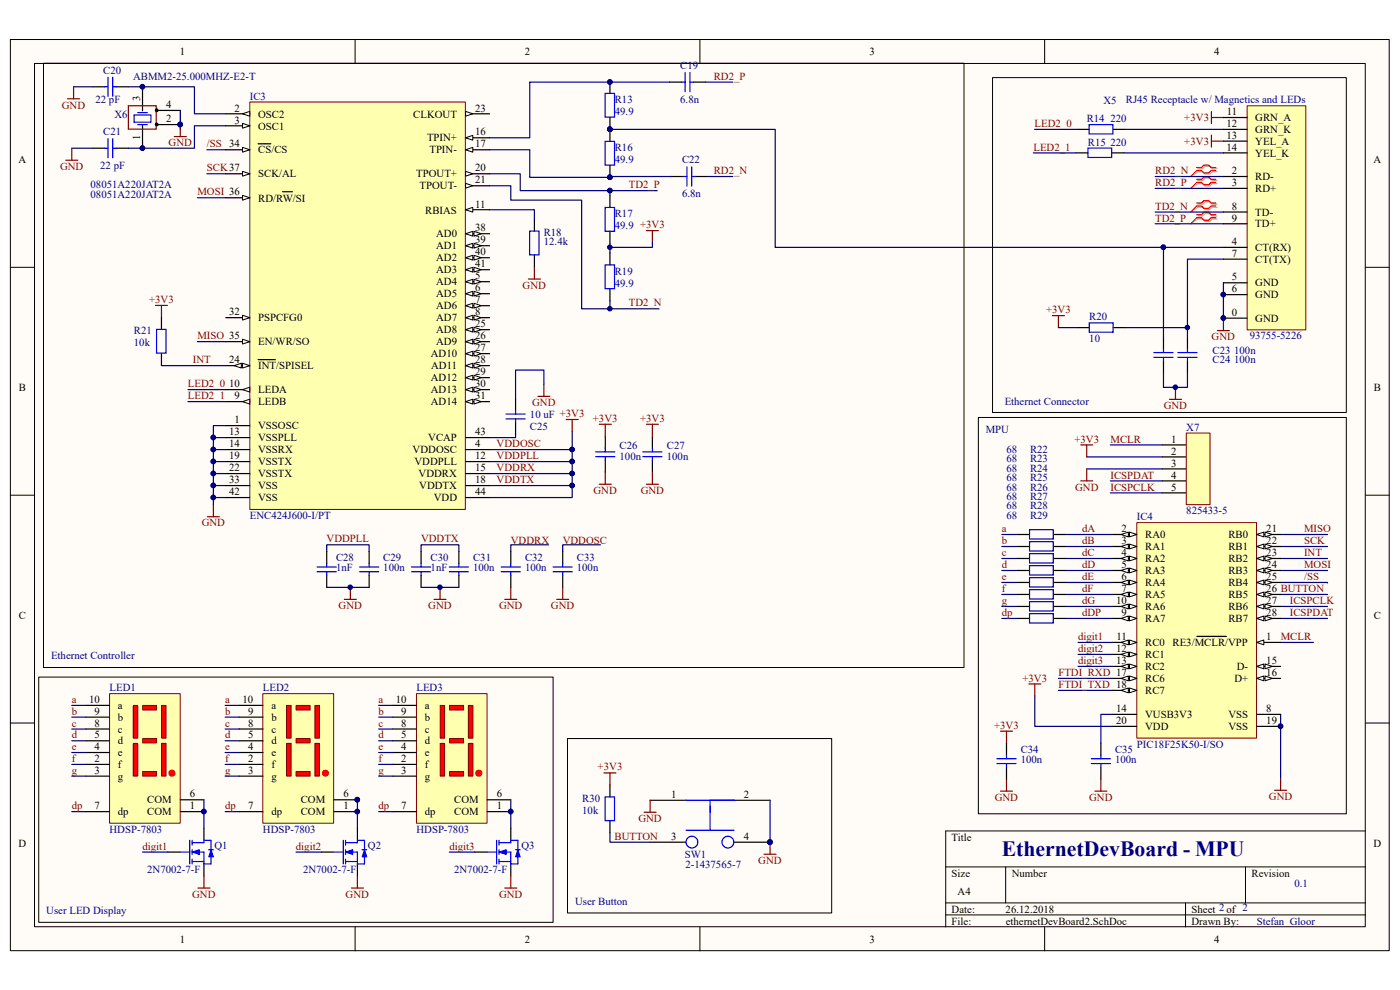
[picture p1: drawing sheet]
<svg xmlns="http://www.w3.org/2000/svg" width="297mm" height="210mm" viewBox="0 0 297 210" stroke-linecap="round" stroke-linejoin="round" font-family="sans-serif">
<path d="M2.2 8.4h292.5v193.3h-292.5z" fill="#fffcf8"/>
<path d="M2.2 8.4h292.5v193.3h-292.5z" fill="none" stroke="#000" stroke-width=".21"/>
<path d="M7.4 13.5h282.2v183.1h-282.2z" fill="#fffcf8"/>
<g fill="none" stroke="#000" stroke-width=".21">
<path d="M7.3 13.5h282.3v183.1h-282.3zM75.3 8.4v5.1M148.5 8.4v5.1M221.6 8.4v5.1M2.2 56.7h5.1M289.7 56.7h5.1M2.2 105h5.1M289.7 105h5.1M2.2 153.4h5.1M289.7 153.4h5.1M289.7 176.3h-89.1v20.3M75.3 196.6v5.1"/>
<path d="M148.5 196.6v5.1M200.6 183.9h89.1M200.6 191.5h89.1M200.6 194.1h89.1M213.4 183.9v7.6M221.6 196.6v5.1M251.5 191.5v5.1M264.2 183.9v7.6"/>
</g>
<path d="M228.3 32.4h2.5M228.5 27.4h2.6M235.9 32.4h2.5M236.1 27.4h2.6M246.8 71.5v2.5M246.8 76.6v2.5M251.9 71.5v2.5M251.9 76.6v2.5" fill="none" stroke="#000" stroke-width=".25"/>
<path d="M230.8 31.4h5v2h-5zM231.1 26.4h5v2h-5zM244.8 74.8h4.1M244.8 75.8h4.1M246.8 74v.8M246.8 75.8v.8M249.9 74.8h4.1M249.9 75.8h4.1M251.9 74v.8M251.9 75.8v.8" fill="none" stroke="#00f" stroke-width=".25"/>
<path d="M257 23.7v2.5M257 28.7v2.5M257 29.9h2.6M257 24.9h2.6M258.3 70.1h2.5M259.6 67.6v2.5M248.1 84.7h2.5M249.4 82.2v2.5" fill="none" stroke="#800000" stroke-width=".25"/>
<path d="M238.4 32.4h21.2M238.7 27.4h20.9M259.6 55h-7.7v16.5M259.6 60v7.6M246.8 79.1v3.1h5.1v-3.1" fill="none" stroke="#000080" stroke-width=".25"/>
<circle cx="249.3" cy="82.1" r=".48" fill="#000080" stroke="#000080" stroke-width=".21"/>
<path d="M254.1 38.3h1.1l.5-.5h1l.5 .5h1M254.1 38.9h1.1l.5 .6h1l.5-.6h1M254.1 35.8h1.1l.5-.5h1l.5 .5h1M254.1 36.4h1.1l.5 .5h1l.5-.5h1M254.1 45.8h1.1l.5-.5h1l.5 .5h1M254.1 46.5h1.1l.5 .5h1l.5-.5h1M254.1 43.3h1.1l.5-.5h1l.5 .5h1M254.1 44h1.1l.5 .5h1l.5-.5h1" fill="none" stroke="#d0a19e" stroke-width=".25"/>
<path d="M254.1 38.9l-1.5 1.1M254.1 36.4l-1.5 1M254.1 46.5l-1.5 1M254.1 44l-1.5 1" fill="none" stroke="#d0a19e" stroke-width=".21"/>
<path d="M253.9 38.1h1l.5-.6h1l.5 .6h1M253.9 38.7h1l.5 .5h1l.5-.5h1M253.9 35.5h1l.5-.5h1l.5 .5h1M253.9 36.2h1l.5 .5h1l.5-.5h1M253.9 45.6h1l.5-.5h1l.5 .5h1M253.9 46.2h1l.5 .5h1l.5-.5h1M253.9 43.1h1l.5-.5h1l.5 .5h1M253.9 43.7h1l.5 .5h1l.5-.5h1" fill="none" stroke="#f00" stroke-width=".25"/>
<path d="M253.9 38.7l-1.3 1.3M253.9 36.2l-1.3 1.2M253.9 46.2l-1.3 1.3M253.9 43.7l-1.3 1.3" fill="none" stroke="#f00" stroke-width=".21"/>
<path d="M264.6 22.5h12.4v47.5h-12.4z" fill="#ffffb0"/>
<path d="M264.6 22.4h12.4v47.6h-12.4z" fill="none" stroke="#800000" stroke-width=".21"/>
<g fill="none" stroke="#000" stroke-width=".25">
<path d="M259.6 37.4h5M259.6 40h5M259.6 27.4h5M259.6 29.9h5M259.6 32.4h5M259.6 24.9h5M259.6 45h5M259.6 47.5h5M259.6 52.5h5M259.6 55h5M259.6 60h5M259.6 62.5h5"/>
<path d="M259.6 67.5h5"/>
</g>
<g fill="#000080" stroke="#000080" stroke-width=".21">
<circle cx="259.5" cy="62.5" r=".48"/>
<circle cx="259.5" cy="67.5" r=".48"/>
</g>
<path d="M219.2 32.4h9.1M219.5 27.4h9M245.1 37.4h14.5M245.1 40h14.5M245.1 45h14.5M245.1 47.5h14.5" fill="none" stroke="#000080" stroke-width=".25"/>
<path d="M53 21.7h45.7v86.4h-45.7z" fill="#ffffb0"/>
<path d="M53 21.6h45.7v86.5h-45.7z" fill="none" stroke="#800000" stroke-width=".21"/>
<path d="M47.9 24.1h5.1M47.9 90.3h5.1" fill="none" stroke="#000" stroke-width=".25"/>
<path d="M51.5 24.1l1.5-.5v1z" fill="#fffcf8" stroke="#000" stroke-width=".21"/>
<path d="M47.9 26.7h5.1" fill="none" stroke="#000" stroke-width=".25"/>
<path d="M51.5 26.2l1.5 .5-1.5 .5z" fill="#fffcf8" stroke="#000" stroke-width=".21"/>
<path d="M98.8 59.8h5.1M98.8 95.4h5.1" fill="none" stroke="#000" stroke-width=".25"/>
<g fill="#fffcf8" stroke="#000" stroke-width=".21">
<path d="M98.8 59.8l1.5-.6v1.1z"/>
<path d="M100.6 59.2l1.5 .6-1.5 .5z"/>
</g>
<path d="M98.8 62.3h5.1" fill="none" stroke="#000" stroke-width=".25"/>
<g fill="#fffcf8" stroke="#000" stroke-width=".21">
<path d="M98.8 62.3l1.5-.5v1z"/>
<path d="M100.6 61.8l1.5 .5-1.5 .5z"/>
</g>
<path d="M98.8 64.8h5.1" fill="none" stroke="#000" stroke-width=".25"/>
<g fill="#fffcf8" stroke="#000" stroke-width=".21">
<path d="M98.8 64.8l1.5-.5v1.1z"/>
<path d="M100.6 64.3l1.5 .5-1.5 .6z"/>
</g>
<path d="M98.8 67.4h5.1" fill="none" stroke="#000" stroke-width=".25"/>
<g fill="#fffcf8" stroke="#000" stroke-width=".21">
<path d="M98.8 67.4l1.5-.5v1z"/>
<path d="M100.6 66.9l1.5 .5-1.5 .5z"/>
</g>
<path d="M47.9 85.2h5.1" fill="none" stroke="#000" stroke-width=".25"/>
<path d="M51.5 85.2l1.5-.5v1z" fill="#fffcf8" stroke="#000" stroke-width=".21"/>
<path d="M47.9 82.7h5.1" fill="none" stroke="#000" stroke-width=".25"/>
<path d="M51.5 82.7l1.5-.6v1.1z" fill="#fffcf8" stroke="#000" stroke-width=".21"/>
<path d="M98.8 44.5h5.1" fill="none" stroke="#000" stroke-width=".25"/>
<path d="M98.8 44.5l1.5-.5v1z" fill="#fffcf8" stroke="#000" stroke-width=".21"/>
<path d="M98.8 29.2h5.1M47.9 92.8h5.1M47.9 95.4h5.1M98.8 97.9h5.1M98.8 100.5h5.1" fill="none" stroke="#000" stroke-width=".25"/>
<path d="M98.8 29.2l1.5-.5v1z" fill="#fffcf8" stroke="#000" stroke-width=".21"/>
<path d="M98.8 31.8h5.1" fill="none" stroke="#000" stroke-width=".25"/>
<path d="M98.8 31.8l1.5-.5v1z" fill="#fffcf8" stroke="#000" stroke-width=".21"/>
<path d="M98.8 36.9h5.1M47.9 97.9h5.1M98.8 103h5.1" fill="none" stroke="#000" stroke-width=".25"/>
<path d="M98.8 36.4l1.5 .5-1.5 .5z" fill="#fffcf8" stroke="#000" stroke-width=".21"/>
<path d="M98.8 39.4h5.1" fill="none" stroke="#000" stroke-width=".25"/>
<path d="M98.8 38.9l1.5 .5-1.5 .5z" fill="#fffcf8" stroke="#000" stroke-width=".21"/>
<path d="M98.8 24.1h5.1M47.9 100.5h5.1" fill="none" stroke="#000" stroke-width=".25"/>
<path d="M98.8 23.6l1.5 .5-1.5 .5z" fill="#fffcf8" stroke="#000" stroke-width=".21"/>
<path d="M47.9 77.6h5.1" fill="none" stroke="#000" stroke-width=".25"/>
<g fill="#fffcf8" stroke="#000" stroke-width=".21">
<path d="M51.5 77.1l1.5 .5-1.5 .5z"/>
<path d="M49.7 77.6l1.5-.5v1z"/>
</g>
<path d="M54.8 76.3h3.6M98.8 69.9h5.1" fill="none" stroke="#000" stroke-width=".25"/>
<g fill="#fffcf8" stroke="#000" stroke-width=".21">
<path d="M98.8 69.9l1.5-.5v1z"/>
<path d="M100.6 69.4l1.5 .5-1.5 .5z"/>
</g>
<path d="M98.8 72.5h5.1" fill="none" stroke="#000" stroke-width=".25"/>
<g fill="#fffcf8" stroke="#000" stroke-width=".21">
<path d="M98.8 72.5l1.5-.5v1z"/>
<path d="M100.6 72l1.5 .5-1.5 .5z"/>
</g>
<path d="M98.8 75h5.1" fill="none" stroke="#000" stroke-width=".25"/>
<g fill="#fffcf8" stroke="#000" stroke-width=".21">
<path d="M98.8 75l1.5-.5v1z"/>
<path d="M100.6 74.5l1.5 .5-1.5 .5z"/>
</g>
<path d="M98.8 77.6h5.1" fill="none" stroke="#000" stroke-width=".25"/>
<g fill="#fffcf8" stroke="#000" stroke-width=".21">
<path d="M98.8 77.6l1.5-.5v1z"/>
<path d="M100.6 77.1l1.5 .5-1.5 .5z"/>
</g>
<path d="M98.8 80.1h5.1" fill="none" stroke="#000" stroke-width=".25"/>
<g fill="#fffcf8" stroke="#000" stroke-width=".21">
<path d="M98.8 80.1l1.5-.5v1z"/>
<path d="M100.6 79.6l1.5 .5-1.5 .5z"/>
</g>
<path d="M98.8 82.7h5.1" fill="none" stroke="#000" stroke-width=".25"/>
<g fill="#fffcf8" stroke="#000" stroke-width=".21">
<path d="M98.8 82.7l1.5-.6v1.1z"/>
<path d="M100.6 82.1l1.5 .6-1.5 .5z"/>
</g>
<path d="M98.8 85.2h5.1" fill="none" stroke="#000" stroke-width=".25"/>
<g fill="#fffcf8" stroke="#000" stroke-width=".21">
<path d="M98.8 85.2l1.5-.5v1z"/>
<path d="M100.6 84.7l1.5 .5-1.5 .5z"/>
</g>
<path d="M47.9 67.4h5.1" fill="none" stroke="#000" stroke-width=".25"/>
<path d="M51.5 66.9l1.5 .5-1.5 .5z" fill="#fffcf8" stroke="#000" stroke-width=".21"/>
<path d="M47.9 31.8h5.1M47.9 103h5.1" fill="none" stroke="#000" stroke-width=".25"/>
<path d="M51.5 31.3l1.5 .5-1.5 .5z" fill="#fffcf8" stroke="#000" stroke-width=".21"/>
<path d="M54.8 30.5h2.7M47.9 72.5h5.1" fill="none" stroke="#000" stroke-width=".25"/>
<path d="M51.5 72l1.5 .5-1.5 .5z" fill="#fffcf8" stroke="#000" stroke-width=".21"/>
<path d="M47.9 41.9h5.1" fill="none" stroke="#000" stroke-width=".25"/>
<path d="M51.5 41.4l1.5 .5-1.5 .6z" fill="#fffcf8" stroke="#000" stroke-width=".21"/>
<path d="M47.9 36.9h5.1M59.9 40.7h2.1" fill="none" stroke="#000" stroke-width=".25"/>
<path d="M51.5 36.4l1.5 .5-1.5 .5z" fill="#fffcf8" stroke="#000" stroke-width=".21"/>
<path d="M98.8 49.6h5.1" fill="none" stroke="#000" stroke-width=".25"/>
<g fill="#fffcf8" stroke="#000" stroke-width=".21">
<path d="M98.8 49.6l1.5-.5v1z"/>
<path d="M100.6 49.1l1.5 .5-1.5 .5z"/>
</g>
<path d="M98.8 52.1h5.1" fill="none" stroke="#000" stroke-width=".25"/>
<g fill="#fffcf8" stroke="#000" stroke-width=".21">
<path d="M98.8 52.1l1.5-.5v1z"/>
<path d="M100.6 51.6l1.5 .5-1.5 .5z"/>
</g>
<path d="M98.8 54.7h5.1" fill="none" stroke="#000" stroke-width=".25"/>
<g fill="#fffcf8" stroke="#000" stroke-width=".21">
<path d="M98.8 54.7l1.5-.5v1z"/>
<path d="M100.6 54.2l1.5 .5-1.5 .5z"/>
</g>
<path d="M98.8 57.2h5.1" fill="none" stroke="#000" stroke-width=".25"/>
<g fill="#fffcf8" stroke="#000" stroke-width=".21">
<path d="M98.8 57.2l1.5-.5v1z"/>
<path d="M100.6 56.7l1.5 .5-1.5 .5z"/>
</g>
<path d="M98.8 92.8h5.1M47.9 105.6h5.1M98.8 105.6h5.1" fill="none" stroke="#000" stroke-width=".25"/>
<path d="M23.3 147.2h14.9v27.4h-14.9z" fill="#ffffb0"/>
<path d="M23.2 147.2h15v27.4h-15z" fill="none" stroke="#800000" stroke-width=".21"/>
<path d="M18.2 159.6h5M18.2 157.1h5M18.2 154.7h5M18.2 152.1h5M18.2 149.6h5M18.2 172.2h5M18.2 162.2h5M18.2 164.7h5M38.3 172.2h5M38.3 169.7h5" fill="none" stroke="#000" stroke-width=".25"/>
<circle cx="43.2" cy="172.2" r=".48" fill="#000080" stroke="#000080" stroke-width=".21"/>
<path d="M28.3 157.7h.9v6.9h-.9z" fill="#f00"/>
<path d="M28.3 157.7h.9v6.9h-.9z" fill="none" stroke="#800000" stroke-width=".21"/>
<path d="M28.3 149.7h.9v6.9h-.9z" fill="#f00"/>
<path d="M28.3 149.6h.9v7h-.9z" fill="none" stroke="#800000" stroke-width=".21"/>
<path d="M34.3 149.7h.9v6.9h-.9z" fill="#f00"/>
<path d="M34.3 149.6h.9v7h-.9z" fill="none" stroke="#800000" stroke-width=".21"/>
<path d="M34.3 157.7h.9v6.9h-.9z" fill="#f00"/>
<path d="M34.3 157.7h.9v6.9h-.9z" fill="none" stroke="#800000" stroke-width=".21"/>
<path d="M30.3 163.7h2.9v.9h-2.9z" fill="#f00"/>
<path d="M30.3 163.7h2.9v.9h-2.9z" fill="none" stroke="#800000" stroke-width=".21"/>
<path d="M30.3 156.7h2.9v.9h-2.9z" fill="#f00"/>
<path d="M30.3 156.7h2.9v.9h-2.9z" fill="none" stroke="#800000" stroke-width=".21"/>
<path d="M30.3 149.7h2.9v.9h-2.9z" fill="#f00"/>
<path d="M30.3 149.6h2.9v1h-2.9z" fill="none" stroke="#800000" stroke-width=".21"/>
<circle cx="36.5" cy="164" r=".65" fill="#f00" stroke="#f00" stroke-width=".21"/>
<circle cx="43.2" cy="172.2" r=".48" fill="#000080" stroke="#000080" stroke-width=".21"/>
<path d="M55.8 147.2h15v27.4h-15z" fill="#ffffb0"/>
<path d="M55.8 147.2h15v27.4h-15z" fill="none" stroke="#800000" stroke-width=".21"/>
<path d="M50.8 159.6h5M50.8 157.1h5M50.8 154.7h5M50.8 152.1h5M50.8 149.6h5M50.8 172.2h5M50.8 162.2h5M50.8 164.7h5M70.8 172.2h5M70.8 169.7h5" fill="none" stroke="#000" stroke-width=".25"/>
<g fill="#000080" stroke="#000080" stroke-width=".21">
<circle cx="75.8" cy="172.2" r=".48"/>
<circle cx="75.8" cy="169.6" r=".48"/>
</g>
<path d="M60.8 157.7h1v6.9h-1z" fill="#f00"/>
<path d="M60.8 157.7h1v6.9h-1z" fill="none" stroke="#800000" stroke-width=".21"/>
<path d="M60.8 149.7h1v6.9h-1z" fill="#f00"/>
<path d="M60.8 149.6h1v7h-1z" fill="none" stroke="#800000" stroke-width=".21"/>
<path d="M66.8 149.7h1v6.9h-1z" fill="#f00"/>
<path d="M66.8 149.6h1v7h-1z" fill="none" stroke="#800000" stroke-width=".21"/>
<path d="M66.8 157.7h1v6.9h-1z" fill="#f00"/>
<path d="M66.8 157.7h1v6.9h-1z" fill="none" stroke="#800000" stroke-width=".21"/>
<path d="M62.9 163.7h2.9v.9h-2.9z" fill="#f00"/>
<path d="M62.8 163.7h3v.9h-3z" fill="none" stroke="#800000" stroke-width=".21"/>
<path d="M62.9 156.7h2.9v.9h-2.9z" fill="#f00"/>
<path d="M62.8 156.7h3v.9h-3z" fill="none" stroke="#800000" stroke-width=".21"/>
<path d="M62.9 149.7h2.9v.9h-2.9z" fill="#f00"/>
<path d="M62.8 149.6h3v1h-3z" fill="none" stroke="#800000" stroke-width=".21"/>
<circle cx="69" cy="164" r=".63" fill="#f00" stroke="#f00" stroke-width=".21"/>
<g fill="#000080" stroke="#000080" stroke-width=".21">
<circle cx="75.8" cy="172.2" r=".48"/>
<circle cx="75.8" cy="169.6" r=".48"/>
</g>
<path d="M88.4 147.2h14.9v27.4h-14.9z" fill="#ffffb0"/>
<path d="M88.3 147.2h15v27.4h-15z" fill="none" stroke="#800000" stroke-width=".21"/>
<path d="M83.3 159.6h5M83.3 157.1h5M83.3 154.7h5M83.3 152.1h5M83.3 149.6h5M83.3 172.2h5M83.3 162.2h5M83.3 164.7h5M103.4 172.2h5M103.4 169.7h5" fill="none" stroke="#000" stroke-width=".25"/>
<circle cx="108.3" cy="172.2" r=".48" fill="#000080" stroke="#000080" stroke-width=".21"/>
<path d="M93.4 157.7h.9v6.9h-.9z" fill="#f00"/>
<path d="M93.4 157.7h.9v6.9h-.9z" fill="none" stroke="#800000" stroke-width=".21"/>
<path d="M93.4 149.7h.9v6.9h-.9z" fill="#f00"/>
<path d="M93.4 149.6h.9v7h-.9z" fill="none" stroke="#800000" stroke-width=".21"/>
<path d="M99.4 149.7h.9v6.9h-.9z" fill="#f00"/>
<path d="M99.4 149.6h.9v7h-.9z" fill="none" stroke="#800000" stroke-width=".21"/>
<path d="M99.4 157.7h.9v6.9h-.9z" fill="#f00"/>
<path d="M99.4 157.7h.9v6.9h-.9z" fill="none" stroke="#800000" stroke-width=".21"/>
<path d="M95.4 163.7h2.9v.9h-2.9z" fill="#f00"/>
<path d="M95.4 163.7h2.9v.9h-2.9z" fill="none" stroke="#800000" stroke-width=".21"/>
<path d="M95.4 156.7h2.9v.9h-2.9z" fill="#f00"/>
<path d="M95.4 156.7h2.9v.9h-2.9z" fill="none" stroke="#800000" stroke-width=".21"/>
<path d="M95.4 149.7h2.9v.9h-2.9z" fill="#f00"/>
<path d="M95.4 149.6h2.9v1h-2.9z" fill="none" stroke="#800000" stroke-width=".21"/>
<circle cx="101.6" cy="164" r=".65" fill="#f00" stroke="#f00" stroke-width=".21"/>
<g fill="#000080" stroke="#000080" stroke-width=".21">
<circle cx="108.3" cy="172.2" r=".48"/>
<circle cx="163.3" cy="178.6" r=".48"/>
<circle cx="45.2" cy="95.4" r=".48"/>
<circle cx="45.2" cy="92.8" r=".48"/>
<circle cx="45.2" cy="100.4" r=".48"/>
<circle cx="45.2" cy="97.9" r=".48"/>
<circle cx="45.2" cy="105.5" r=".48"/>
<circle cx="45.2" cy="103" r=".48"/>
<circle cx="93.3" cy="124.6" r=".48"/>
<circle cx="74.3" cy="124.6" r=".48"/>
<circle cx="121.4" cy="100.4" r=".48"/>
<circle cx="121.4" cy="97.9" r=".48"/>
<circle cx="121.4" cy="103" r=".48"/>
<circle cx="121.4" cy="95.4" r=".48"/>
<circle cx="75.8" cy="169.6" r=".48"/>
</g>
<g fill="none" stroke="#000" stroke-width=".25">
<path d="M19.6 18.4h2.5M24.7 18.4h2.5M19.6 31.4h2.5M24.7 31.4h2.5M69.3 117v2.5M78.3 117v2.5M89.3 117v2.5M97.3 117v2.5M108.4 117v2.5M119.4 117v2.5M215.9 113.4h2.5M223.5 113.4h2.5"/>
<path d="M69.3 122.1v2.5M78.3 122.1v2.5M89.3 122.1v2.5M97.3 122.1v2.5M108.4 122.1v2.5M119.4 122.1v2.5M233.6 157.7v2.5M43.3 175.7v2.5M75.8 175.7v2.5M108.4 175.7v2.5M137.9 178.7h7.7M137.9 169.8h7.7"/>
<path d="M155.7 178.7h7.7M155.7 169.8h7.7M233.6 162.7v2.6M35.6 180.8h2.6M43.3 183.3v2.5M68.2 180.8h2.5M75.8 183.3v2.5M100.7 180.8h2.6M108.4 183.3v2.5"/>
</g>
<g fill="none" stroke="#00f" stroke-width=".25">
<path d="M22.1 18.4h.8M22.9 16.4v4.1M23.9 16.4v4.1M23.9 18.4h.8M22.1 31.4h.8M22.9 29.4v4.1M23.9 29.4v4.1M23.9 31.4h.8M69.3 119.5v.8M78.3 119.5v.8M89.3 119.5v.8M97.3 119.5v.8"/>
<path d="M108.4 119.5v.8M119.4 119.5v.8M218.4 112.4h5.1v2h-5.1zM67.3 120.3h4M67.3 121.3h4M69.3 121.3v.8M76.3 120.3h4.1M76.3 121.3h4.1M78.3 121.3v.8M87.3 120.3h4.1M87.3 121.3h4.1M89.3 121.3v.8"/>
<path d="M95.3 120.3h4.1M95.3 121.3h4.1M97.3 121.3v.8M106.3 120.3h4.1M106.3 121.3h4.1M108.4 121.3v.8M117.3 120.3h4.1M117.3 121.3h4.1M119.4 121.3v.8M40.3 178.3v5M40.8 178.3v1M43.3 178.3v.5h-2.5"/>
<path d="M43.3 178.3h1.5v2M72.8 178.3v5M73.3 178.3v1M75.8 178.3v.5h-2.5M75.9 178.3h1.4v2M105.4 178.3v5M105.9 178.3v1M108.4 178.3v.5h-2.5M108.4 178.3h1.5v2M145.6 169.8h10.1h-5.1v2.5M145.6 176.1h10.1M150.6 171v5.1"/>
<path d="M231.5 161h4.1M231.5 162h4.1M233.6 160.2v.8M233.6 162v.7M38.3 180.8h2M40.8 180.8h2.5v2.5h1.5v-1.8M40.8 182.8h2.5M40.8 180.2v1.1M40.8 182.3v1M44.3 180.3h1M70.8 180.8h2M73.3 180.8h2.5v2.5h1.5v-1.8"/>
<path d="M73.3 182.8h2.5M73.3 180.2v1.1M73.3 182.3v1M76.8 180.3h1M103.4 180.8h2M105.9 180.8h2.5v2.5h1.5v-1.8M105.9 182.8h2.5M105.9 180.2v1.1M105.9 182.3v1M109.4 180.3h1"/>
<circle cx="146.8" cy="178.6" r="1.25"/>
<circle cx="154.4" cy="178.6" r="1.25"/>
</g>
<g fill="none" stroke="#800000" stroke-width=".25">
<path d="M15.6 18.4v2.6M14 34h2.5M14.3 21h2.6M15.2 31.4v2.6M120.1 89h2.6M121.4 89v2.5M229.3 94.4h2.5M230.5 94.4v2.5M230.5 99.5v2.5M44 109.6h2.5M45.3 107.1v2.5M229.3 102h2.5"/>
<path d="M73.1 127.2h2.5M74.3 124.6v2.6M92.1 127.2h2.5M93.4 124.6v2.6M107.1 127.2h2.5M108.4 124.6v2.6M118.1 127.2h2.5M119.4 124.6v2.6M212.3 155.1h2.5M213.5 155.1v2.6M218.3 145.1h2.5M219.5 145.1v2.5"/>
<path d="M128.1 164h2.6M129.4 164v2.5M136.7 172.3h2.5M137.9 169.8v2.5M163.4 178.7v2.5M212.3 167.8h2.5M213.5 165.3v2.5M232.3 167.8h2.5M233.6 165.3v2.5M270.4 167.7h2.6M271.7 165.1v2.6M42 188.4h2.5"/>
<path d="M43.3 185.8v2.6M74.6 188.4h2.5M75.8 185.8v2.6M107.1 188.4h2.5M108.4 185.8v2.6M162.1 181.2h2.5"/>
</g>
<g fill="none" stroke="#000080" stroke-width=".25">
<path d="M15.6 18.4h4M15.2 31.4h4.4M43.9 36.9h4M41.9 41.9h6M34.3 77.5l13.6 .1M41.9 72.5h6M39.9 85.2h8M39.9 82.7h8M45.3 92.8v2.6M45.3 97.9v2.6M47.9 95.4h-2.6v2.5h2.6M47.9 90.3h-2.6v2.5h2.6"/>
<path d="M103.9 95.4h17.5v2.5h-17.5M121.4 97.9v2.6M230.5 96.9h16.1M230.5 99.5h16.1M235.6 94.4h11M45.3 105.6v1.5M47.9 103h-2.6v2.6h2.6M47.9 100.5h-2.6v2.5M69.3 117v-1.4h9v1.4M89.3 117v-1.4h8v1.4M103.9 100.5h17.5v2.5h-17.5M116.4 115.6h-8v1.4"/>
<path d="M121.4 103v2.6h-17.5M127.4 115.6h-8v1.4M212.5 115.9h3.4M212.5 113.4h3.4M212.5 118.5h3.4M226 115.9h10.1M226 113.4h10.1M226 118.5h10.1M235.6 102h11M235.6 104.6h11M271.7 115.9h9.9M271.7 113.4h9.9"/>
<path d="M271.7 118.5h9.9M69.3 124.6h9M89.3 124.6h8M212.5 121h3.4M212.5 123.6h3.4M212.5 126.1h3.4M212.5 128.7h3.4M212.5 131.2h3.4M226 121h10.1M226 123.6h10.1M226 126.1h10.1M226 128.7h10.1"/>
<path d="M226 131.2h10.1M228.7 136.3h7.4M228.7 138.8h7.4M271.7 123.6l9.9 .1M271.7 121h9.9M271.7 126.1h9.9M271.7 128.7h9.9M271.7 131.2h9.9M271.7 136.3h6.9M15.2 149.6h3M15.2 152.1h3M15.2 154.7h3"/>
<path d="M15.2 157.1h3M15.2 159.6h3M47.8 149.6h3M47.8 152.1h3M47.8 154.7h3M47.8 157.1h3M47.8 159.6h3M80.3 149.6h3M80.3 152.1h3M80.3 154.7h3M80.3 157.1h3M80.3 159.6h3"/>
<path d="M219.5 147.6v6.5h16.6M224.5 146.5h11.6M224.5 143.9h11.6M228.7 141.4h7.4M236.1 151.5h-2.5v6.2M271.7 151.5v13.6M15.2 162.2h3M15.2 164.7h3M15.2 172.2h3M43.3 169.7v6M47.8 162.2h3M47.8 164.7h3"/>
<path d="M47.8 172.2h3M75.8 169.7v6M80.3 162.2h3M80.3 164.7h3M80.3 172.2h3M108.4 169.7v6M129.4 176.7v2h8.5M163.4 169.8v8.9M30.2 180.8h5.4M62.8 180.8h5.4M95.3 180.8h5.4"/>
</g>
<g fill="#00f" stroke="#00f" stroke-width=".21">
<path d="M44.8 180.3l.5 1.5h-1z"/>
<path d="M40.8 180.8l1.5-.6v1.1z"/>
<path d="M77.3 180.3l.5 1.5h-1z"/>
<path d="M73.3 180.8l1.5-.6v1.1z"/>
<path d="M109.9 180.3l.5 1.5h-1z"/>
<path d="M105.9 180.8l1.5-.6v1.1z"/>
</g>
<path d="M241.2 110.9h25.4v45.7h-25.4z" fill="#ffffb0"/>
<path d="M241.2 110.9h25.4v45.7h-25.4z" fill="none" stroke="#800000" stroke-width=".21"/>
<path d="M266.6 136.3h5.1" fill="none" stroke="#000" stroke-width=".25"/>
<path d="M266.6 136.3l1.5-.5v1z" fill="#fffcf8" stroke="#000" stroke-width=".21"/>
<path d="M236.1 113.4h5.1M253.9 135h6.3" fill="none" stroke="#000" stroke-width=".25"/>
<g fill="#fffcf8" stroke="#000" stroke-width=".21">
<path d="M239.6 112.9l1.6 .5-1.6 .5z"/>
<path d="M237.8 113.4l1.6-.5v1z"/>
</g>
<path d="M236.1 115.9h5.1" fill="none" stroke="#000" stroke-width=".25"/>
<g fill="#fffcf8" stroke="#000" stroke-width=".21">
<path d="M239.6 115.4l1.6 .5-1.6 .5z"/>
<path d="M237.8 115.9l1.6-.5v1z"/>
</g>
<path d="M236.1 118.5h5.1" fill="none" stroke="#000" stroke-width=".25"/>
<g fill="#fffcf8" stroke="#000" stroke-width=".21">
<path d="M239.6 118l1.6 .5-1.6 .5z"/>
<path d="M237.8 118.5l1.6-.5v1z"/>
</g>
<path d="M236.1 121h5.1" fill="none" stroke="#000" stroke-width=".25"/>
<g fill="#fffcf8" stroke="#000" stroke-width=".21">
<path d="M239.6 120.5l1.6 .5-1.6 .5z"/>
<path d="M237.8 121l1.6-.5v1z"/>
</g>
<path d="M236.1 123.6h5.1" fill="none" stroke="#000" stroke-width=".25"/>
<g fill="#fffcf8" stroke="#000" stroke-width=".21">
<path d="M239.6 123.1l1.6 .5-1.6 .5z"/>
<path d="M237.8 123.6l1.6-.5v1z"/>
</g>
<path d="M236.1 126.1h5.1" fill="none" stroke="#000" stroke-width=".25"/>
<g fill="#fffcf8" stroke="#000" stroke-width=".21">
<path d="M239.6 125.6l1.6 .5-1.6 .5z"/>
<path d="M237.8 126.1l1.6-.5v1z"/>
</g>
<path d="M236.1 131.2h5.1M266.6 151.5h5.1" fill="none" stroke="#000" stroke-width=".25"/>
<g fill="#fffcf8" stroke="#000" stroke-width=".21">
<path d="M239.6 130.7l1.6 .5-1.6 .5z"/>
<path d="M237.8 131.2l1.6-.5v1z"/>
</g>
<path d="M236.1 128.7h5.1" fill="none" stroke="#000" stroke-width=".25"/>
<g fill="#fffcf8" stroke="#000" stroke-width=".21">
<path d="M239.6 128.1l1.6 .6-1.6 .5z"/>
<path d="M237.8 128.7l1.6-.6v1.1z"/>
</g>
<path d="M236.1 136.3h5.1" fill="none" stroke="#000" stroke-width=".25"/>
<g fill="#fffcf8" stroke="#000" stroke-width=".21">
<path d="M239.6 135.8l1.6 .5-1.6 .5z"/>
<path d="M237.8 136.3l1.6-.5v1z"/>
</g>
<path d="M236.1 138.8h5.1" fill="none" stroke="#000" stroke-width=".25"/>
<g fill="#fffcf8" stroke="#000" stroke-width=".21">
<path d="M239.6 138.3l1.6 .5-1.6 .5z"/>
<path d="M237.8 138.8l1.6-.5v1z"/>
</g>
<path d="M236.1 141.4h5.1" fill="none" stroke="#000" stroke-width=".25"/>
<g fill="#fffcf8" stroke="#000" stroke-width=".21">
<path d="M239.6 140.9l1.6 .5-1.6 .5z"/>
<path d="M237.8 141.4l1.6-.5v1z"/>
</g>
<path d="M236.1 151.5h5.1M266.6 141.4h5.1" fill="none" stroke="#000" stroke-width=".25"/>
<g fill="#fffcf8" stroke="#000" stroke-width=".21">
<path d="M266.6 141.4l1.5-.5v1z"/>
<path d="M268.4 140.9l1.5 .5-1.5 .5z"/>
</g>
<path d="M266.6 143.9h5.1" fill="none" stroke="#000" stroke-width=".25"/>
<g fill="#fffcf8" stroke="#000" stroke-width=".21">
<path d="M266.6 143.9l1.5-.5v1z"/>
<path d="M268.4 143.4l1.5 .5-1.5 .5z"/>
</g>
<path d="M236.1 143.9h5.1" fill="none" stroke="#000" stroke-width=".25"/>
<g fill="#fffcf8" stroke="#000" stroke-width=".21">
<path d="M239.6 143.4l1.6 .5-1.6 .5z"/>
<path d="M237.8 143.9l1.6-.5v1z"/>
</g>
<path d="M236.1 146.5h5.1" fill="none" stroke="#000" stroke-width=".25"/>
<g fill="#fffcf8" stroke="#000" stroke-width=".21">
<path d="M239.6 146l1.6 .5-1.6 .5z"/>
<path d="M237.8 146.5l1.6-.5v1z"/>
</g>
<path d="M266.6 113.4h5.1M236.1 154.1h5.1M266.6 154.1h5.1" fill="none" stroke="#000" stroke-width=".25"/>
<circle cx="271.7" cy="154.1" r=".48" fill="#000080" stroke="#000080" stroke-width=".21"/>
<g fill="#fffcf8" stroke="#000" stroke-width=".21">
<path d="M266.6 113.4l1.5-.5v1z"/>
<path d="M268.4 112.9l1.5 .5-1.5 .5z"/>
</g>
<path d="M266.6 115.9h5.1" fill="none" stroke="#000" stroke-width=".25"/>
<g fill="#fffcf8" stroke="#000" stroke-width=".21">
<path d="M266.6 115.9l1.5-.5v1z"/>
<path d="M268.4 115.4l1.5 .5-1.5 .5z"/>
</g>
<path d="M266.6 118.5h5.1" fill="none" stroke="#000" stroke-width=".25"/>
<g fill="#fffcf8" stroke="#000" stroke-width=".21">
<path d="M266.6 118.5l1.5-.5v1z"/>
<path d="M268.4 118l1.5 .5-1.5 .5z"/>
</g>
<path d="M266.6 121h5.1" fill="none" stroke="#000" stroke-width=".25"/>
<g fill="#fffcf8" stroke="#000" stroke-width=".21">
<path d="M266.6 121l1.5-.5v1z"/>
<path d="M268.4 120.5l1.5 .5-1.5 .5z"/>
</g>
<path d="M266.6 123.6h5.1" fill="none" stroke="#000" stroke-width=".25"/>
<g fill="#fffcf8" stroke="#000" stroke-width=".21">
<path d="M266.6 123.6l1.5-.5v1z"/>
<path d="M268.4 123.1l1.5 .5-1.5 .5z"/>
</g>
<path d="M266.6 126.1h5.1" fill="none" stroke="#000" stroke-width=".25"/>
<g fill="#fffcf8" stroke="#000" stroke-width=".21">
<path d="M266.6 126.1l1.5-.5v1z"/>
<path d="M268.4 125.6l1.5 .5-1.5 .5z"/>
</g>
<path d="M266.6 128.7h5.1" fill="none" stroke="#000" stroke-width=".25"/>
<g fill="#fffcf8" stroke="#000" stroke-width=".21">
<path d="M266.6 128.7l1.5-.6v1.1z"/>
<path d="M268.4 128.1l1.5 .6-1.5 .5z"/>
</g>
<path d="M266.6 131.2h5.1" fill="none" stroke="#000" stroke-width=".25"/>
<g fill="#fffcf8" stroke="#000" stroke-width=".21">
<path d="M266.6 131.2l1.5-.5v1z"/>
<path d="M268.4 130.7l1.5 .5-1.5 .5z"/>
</g>
<g fill="#000080" stroke="#000080" stroke-width=".21">
<circle cx="271.7" cy="154.1" r=".48"/>
<circle cx="30.2" cy="18.4" r=".48"/>
<circle cx="38.2" cy="26.4" r=".48"/>
<circle cx="30.2" cy="31.4" r=".48"/>
</g>
<g fill="none" stroke="#000" stroke-width=".25">
<path d="M30.2 18.4v5.1M30.2 26.4v5.1M33.2 26.4h5.1M33.2 23.4h5.1M128.4 92.6v2.5M128.4 97.6v2.6M138.4 92.6v2.5M138.4 97.6v2.6M246.6 94.4h5.1M246.6 96.9h5.1M246.6 99.5h5.1M246.6 102h5.1"/>
<path d="M246.6 104.6h5.1M213.5 157.7v2.5M213.5 162.7v2.6"/>
</g>
<g fill="none" stroke="#00f" stroke-width=".25">
<path d="M28.5 24.4h3.5v1.5h-3.5zM29.2 23.9h2.1M29.2 26.4h2.1M126.4 95.9h4M126.4 96.9h4M128.4 95.1v.8M128.4 96.9v.7M136.4 95.9h4M136.4 96.9h4M138.4 95.1v.8M138.4 96.9v.7M211.5 161h4.1"/>
<path d="M211.5 162h4.1M213.5 160.2v.8M213.5 162v.7"/>
</g>
<path d="M27.2 22.4h5.9v5h-5.9zM37 29h2.5M38.3 26.4v2.6M127.1 90h2.6M128.4 90v2.6M137.1 90h2.6M138.4 90v2.6M127.1 102.7h2.6M128.4 100.2v2.5M137.1 102.7h2.6M138.4 100.2v2.5" fill="none" stroke="#800000" stroke-width=".25"/>
<path d="M33.2 26.4h.1M33.2 23.4h.1" fill="none" stroke="#000" stroke-width=".76"/>
<path d="M27.2 18.4h14.1v5.7h6.6M27.2 31.4h3M38.3 23.4v4M43.9 31.8h4M47.9 26.7h-6.6v4.7l-11.1 .1" fill="none" stroke="#000080" stroke-width=".25"/>
<path d="M9.2 13.4h195.3v128.2h-195.3zM210.6 16.5h75v71h-75zM207.6 88.6h78v84h-78zM8.2 143.6h109.1v52.1h-109.1zM120.4 156.7h56v37h-56z" fill="none" stroke="#000" stroke-width=".21"/>
<path d="M251.7 91.9h5v15.2h-5z" fill="#ffffb0"/>
<path d="M251.7 91.9h5v15.2h-5z" fill="none" stroke="#800000" stroke-width=".21"/>
<g fill="none" stroke="#000" stroke-width=".25">
<path d="M129.4 17.3v2.5M142 17.4h2.6M147.1 17.4h2.6M129.4 24.9v5.1M129.4 35.1v2.5M142.4 37.4h2.6M147.5 37.4h2.6M113.4 46.5v2.5M113.4 54.1v2.6M129.4 41.5v2.5M129.4 49.1v2.5M129.4 53.7v2.5"/>
<path d="M34.3 67.3v2.6M34.3 75v2.5M129.4 61.3v2.5M228.6 69.5h2.5M236.2 69.5h2.5M109.4 84.5v2.6M109.4 89.6v2.6M215.9 115.9h2.5M215.9 118.5h2.5M223.5 115.9h2.5M223.5 118.5h2.5M215.9 121h2.5"/>
<path d="M215.9 123.6h2.5M215.9 126.1h2.5M215.9 128.7h2.5M215.9 131.2h2.5M223.5 121h2.5M223.5 123.6h2.5M223.5 126.1h2.5M223.5 128.7h2.5M223.5 131.2h2.5M129.4 166.5v2.6M129.4 174.1v2.6"/>
</g>
<g fill="none" stroke="#00f" stroke-width=".25">
<path d="M128.4 19.8h2v5.1h-2zM144.6 17.4h.8M145.4 15.4v4.1M146.4 15.4v4.1M146.4 17.4h.7M128.4 30h2v5h-2zM145 37.4h.7M145.7 35.4v4.1M146.8 35.4v4.1M146.8 37.4h.7M112.4 49h1.9v5.1h-1.9zM128.4 44h2v5h-2z"/>
<path d="M128.4 56.2h2v5h-2zM33.2 69.9h2v5h-2zM231.1 68.5h5v2h-5zM107.3 87.8h4.1M107.3 88.9h4.1M109.4 87.1v.7M109.4 88.9v.7M218.4 114.9h5.1v2h-5.1zM218.4 117.5h5.1v1.9h-5.1zM218.4 120h5.1v2h-5.1zM218.4 122.5h5.1v2h-5.1zM218.4 125.1h5.1v2h-5.1z"/>
<path d="M218.4 127.6h5.1v2h-5.1zM218.4 130.2h5.1v2h-5.1zM128.4 169.1h2v5h-2z"/>
</g>
<g fill="none" stroke="#000080" stroke-width=".25">
<path d="M129.4 17.3v.1h-17v11.8h-8.5M129.4 17.4h12.6M149.7 17.4h5.8M103.9 36.9h6.5v3.5h19v1.1M103.9 39.4h4.5v3.1h15v23h16.4M103.9 31.8h8.5v5.8l30-.2M129.4 27.4h35.1v25.1h82.3M150.1 37.4h5.4M103.9 44.5h9.5v2M129.4 40.4h10M129.4 51.6v2.1M138.4 51.5v1h-9"/>
<path d="M259.6 52.5h-12.8v19M129.4 63.8v1.7M224.5 69.5h4.1M238.7 69.5h13.2M109.4 92.2v.6h-5.5M115.4 81.5v-3h-6v6M121.4 91.5v3.9"/>
</g>
<path d="M112.1 59.2h2.5M113.4 56.7v2.5M137.1 48.9h2.6M138.4 48.9v2.6M33 64.8h2.5M34.3 64.8v2.5M223.3 67h2.5M224.5 67v2.5M114.1 84.1h2.6M115.4 81.5v2.6" fill="none" stroke="#800000" stroke-width=".25"/>
<g fill="#000080" stroke="#000080" stroke-width=".21">
<circle cx="129.4" cy="27.4" r=".48"/>
<circle cx="129.4" cy="37.6" r=".48"/>
<circle cx="129.4" cy="17.4" r=".48"/>
<circle cx="129.4" cy="40.4" r=".48"/>
<circle cx="251.9" cy="69.5" r=".48"/>
<circle cx="246.8" cy="52.5" r=".48"/>
<circle cx="129.4" cy="65.5" r=".48"/>
<circle cx="129.4" cy="52.5" r=".48"/>
<circle cx="121.4" cy="95.4" r=".48"/>
</g>
<text font-size="4.6" fill="#000080" x="212.5" y="181.7">EthernetDevBoard - MPU</text>
<g font-size="2.3">
<text x="38.2" y="11.7">1</text>
<text x="111.3" y="11.7">2</text>
<text x="184.5" y="11.7">3</text>
<text x="257.6" y="11.7">4</text>
<text x="29.8" y="21.5" transform="rotate(-90 29.8 21.5)">3</text>
<text x="35.2" y="22.9">4</text>
<text x="49.8" y="23.7">2</text>
<text x="100.8" y="23.7">23</text>
<text x="29.8" y="29.6" transform="rotate(-90 29.8 29.6)">1</text>
<text x="35.2" y="26">2</text>
<text x="49.8" y="26.2">3</text>
<text x="54.8" y="24.9">OSC2</text>
<text x="54.8" y="27.5">OSC1</text>
<text x="87.7" y="24.9">CLKOUT</text>
<text x="100.8" y="28.7">16</text>
<text x="260.2" y="26.9">12</text>
<text x="260.2" y="29.5">13</text>
<text x="260.3" y="24.4">11</text>
<text x="266.3" y="28.2">GRN_K</text>
<text x="266.3" y="25.7">GRN_A</text>
<text x="3.9" y="34.6">A</text>
<text x="54.8" y="32.6">CS/CS</text>
<text x="90.6" y="30">TPIN+</text>
<text x="91.1" y="32.6">TPIN-</text>
<text x="100.8" y="31.3">17</text>
<text x="260.2" y="32">14</text>
<text x="266.3" y="30.7">YEL_A</text>
<text x="266.3" y="33.2">YEL_K</text>
<text x="291.4" y="34.6">A</text>
<text x="54.8" y="37.6">SCK/AL</text>
<text x="88.3" y="37.6">TPOUT+</text>
<text x="89" y="40.2">TPOUT-</text>
<text x="100.8" y="36.4">20</text>
<text x="100.8" y="38.9">21</text>
<text x="261.4" y="37">2</text>
<text x="261.4" y="39.5">3</text>
<text x="266.3" y="38.2">RD-</text>
<text x="266.3" y="40.7">RD+</text>
<text x="54.8" y="42.8">RD/RW/SI</text>
<text x="90.2" y="45.3">RBIAS</text>
<text x="100.8" y="44">11</text>
<text x="261.4" y="44.4">8</text>
<text x="261.4" y="47">9</text>
<text x="266.3" y="45.7">TD-</text>
<text x="92.5" y="50.4">AD0</text>
<text x="92.5" y="52.9">AD1</text>
<text x="100.8" y="49.1">38</text>
<text x="100.8" y="51.6">39</text>
<text x="261.4" y="52">4</text>
<text x="266.3" y="48.3">TD+</text>
<text x="266.3" y="53.3">CT(RX)</text>
<text x="92.5" y="55.5">AD2</text>
<text x="92.5" y="58">AD3</text>
<text x="100.8" y="59.3">5</text>
<text x="100.8" y="54.2">40</text>
<text x="100.8" y="56.7">41</text>
<text x="261.4" y="54.5">7</text>
<text x="261.4" y="59.5">5</text>
<text x="266.3" y="55.8">CT(TX)</text>
<text x="92.5" y="60.5">AD4</text>
<text x="92.5" y="63.1">AD5</text>
<text x="92.5" y="65.6">AD6</text>
<text x="100.8" y="61.8">6</text>
<text x="100.8" y="64.3">7</text>
<text x="261.4" y="62">6</text>
<text x="266.3" y="60.7">GND</text>
<text x="266.3" y="63.3">GND</text>
<text x="48.6" y="66.9">32</text>
<text x="54.8" y="68.2">PSPCFG0</text>
<text x="92.5" y="68.2">AD7</text>
<text x="92.5" y="70.7">AD8</text>
<text x="100.8" y="66.9">8</text>
<text x="100.8" y="69.5">25</text>
<text x="261.4" y="67">0</text>
<text x="266.3" y="68.3">GND</text>
<text x="48.6" y="77.1">24</text>
<text x="54.8" y="73.3">EN/WR/SO</text>
<text x="91.4" y="75.8">AD10</text>
<text x="92.5" y="73.3">AD9</text>
<text x="100.8" y="72">26</text>
<text x="100.8" y="74.5">27</text>
<text x="100.8" y="77.1">28</text>
<text x="4" y="82.9">B</text>
<text x="48.6" y="82.2">10</text>
<text x="54.8" y="83.4">LEDA</text>
<text x="54.8" y="78.4">INT/SPISEL</text>
<text x="91.4" y="80.9">AD12</text>
<text x="91.4" y="83.4">AD13</text>
<text x="91.5" y="78.4">AD11</text>
<text x="100.8" y="79.6">29</text>
<text x="100.8" y="82.2">30</text>
<text x="291.5" y="82.9">B</text>
<text x="49.8" y="89.8">1</text>
<text x="49.8" y="84.7">9</text>
<text x="54.8" y="86">LEDB</text>
<text x="91.4" y="86">AD14</text>
<text x="100.8" y="84.7">31</text>
<text x="48.6" y="92.3">13</text>
<text x="48.6" y="94.9">14</text>
<text x="54.8" y="91.1">VSSOSC</text>
<text x="54.8" y="93.6">VSSPLL</text>
<text x="90.8" y="93.6">VCAP</text>
<text x="100.8" y="94.9">4</text>
<text x="100.8" y="92.3">43</text>
<text x="248.5" y="93.9">1</text>
<text x="48.6" y="97.5">19</text>
<text x="48.6" y="100">22</text>
<text x="54.8" y="96.2">VSSRX</text>
<text x="54.8" y="98.7">VSSTX</text>
<text x="54.8" y="101.3">VSSTX</text>
<text x="87.5" y="96.2">VDDOSC</text>
<text x="87.9" y="98.7">VDDPLL</text>
<text x="88.8" y="101.3">VDDRX</text>
<text x="100.8" y="97.5">12</text>
<text x="100.8" y="100">15</text>
<text x="248.5" y="96.4">2</text>
<text x="248.5" y="99">3</text>
<text x="248.5" y="101.5">4</text>
<text x="48.6" y="102.5">33</text>
<text x="48.6" y="105.1">42</text>
<text x="54.8" y="103.8">VSS</text>
<text x="54.8" y="106.3">VSS</text>
<text x="88.9" y="103.8">VDDTX</text>
<text x="92" y="106.3">VDD</text>
<text x="100.8" y="102.5">18</text>
<text x="100.8" y="105.1">44</text>
<text x="248.5" y="104.1">5</text>
<text x="238" y="112.9">2</text>
<text x="268.6" y="112.9">21</text>
<text x="238" y="115.4">3</text>
<text x="238" y="118">4</text>
<text x="243" y="114.1">RA0</text>
<text x="243" y="116.7">RA1</text>
<text x="243" y="119.3">RA2</text>
<text x="260.6" y="114.1">RB0</text>
<text x="260.6" y="116.7">RB1</text>
<text x="260.6" y="119.3">RB2</text>
<text x="268.6" y="115.4">22</text>
<text x="268.6" y="118">23</text>
<text x="238" y="120.5">5</text>
<text x="238" y="123.1">6</text>
<text x="238" y="125.6">7</text>
<text x="243" y="121.8">RA3</text>
<text x="243" y="124.3">RA4</text>
<text x="260.6" y="121.8">RB3</text>
<text x="260.6" y="124.3">RB4</text>
<text x="268.6" y="120.5">24</text>
<text x="268.6" y="123.1">25</text>
<text x="268.6" y="125.6">26 BUTTON</text>
<text x="4" y="131.3">C</text>
<text x="236.8" y="128.1">10</text>
<text x="238" y="130.7">9</text>
<text x="243" y="126.9">RA5</text>
<text x="243" y="132">RA7</text>
<text x="243" y="129.4">RA6</text>
<text x="260.6" y="126.9">RB5</text>
<text x="260.6" y="129.4">RB6</text>
<text x="260.6" y="132">RB7</text>
<text x="268.6" y="128.1">27</text>
<text x="268.6" y="130.7">28</text>
<text x="291.5" y="131.3">C</text>
<text x="236.9" y="135.8">11</text>
<text x="243" y="137">RC0</text>
<text x="248.8" y="137">RE3/MCLR/VPP</text>
<text x="268.6" y="135.8">1</text>
<text x="236.8" y="138.3">12</text>
<text x="236.8" y="140.8">13</text>
<text x="243" y="139.6">RC1</text>
<text x="243" y="142.2">RC2</text>
<text x="262.4" y="142.2">D-</text>
<text x="268.6" y="140.8">15</text>
<text x="268.6" y="143.4">16</text>
<text x="18.9" y="149.1">10</text>
<text x="51.4" y="149.1">10</text>
<text x="84" y="149.1">10</text>
<text x="243" y="144.7">RC6</text>
<text x="243" y="147.2">RC7</text>
<text x="261.9" y="144.7">D+</text>
<text x="20.1" y="154.1">8</text>
<text x="20.1" y="151.6">9</text>
<text x="25" y="155.4">c</text>
<text x="25" y="152.9">b</text>
<text x="25" y="150.4">a</text>
<text x="52.6" y="154.1">8</text>
<text x="52.6" y="151.6">9</text>
<text x="57.6" y="155.4">c</text>
<text x="57.6" y="152.9">b</text>
<text x="57.6" y="150.4">a</text>
<text x="85.1" y="154.1">8</text>
<text x="85.1" y="151.6">9</text>
<text x="90.1" y="155.4">c</text>
<text x="90.1" y="152.9">b</text>
<text x="90.1" y="150.4">a</text>
<text x="236.8" y="151">14</text>
<text x="236.8" y="153.6">20</text>
<text x="243" y="152.3">VUSB3V3</text>
<text x="243" y="154.9">VDD</text>
<text x="260.6" y="152.3">VSS</text>
<text x="260.6" y="154.9">VSS</text>
<text x="268.6" y="151">8</text>
<text x="268.6" y="153.6">19</text>
<text x="20.1" y="161.7">2</text>
<text x="20.1" y="159.2">4</text>
<text x="20.1" y="156.6">5</text>
<text x="25" y="160.4">e</text>
<text x="25" y="157.9">d</text>
<text x="52.6" y="161.7">2</text>
<text x="52.6" y="159.2">4</text>
<text x="52.6" y="156.6">5</text>
<text x="57.6" y="160.4">e</text>
<text x="57.6" y="157.9">d</text>
<text x="85.1" y="161.7">2</text>
<text x="85.1" y="159.2">4</text>
<text x="85.1" y="156.6">5</text>
<text x="90.1" y="160.4">e</text>
<text x="90.1" y="157.9">d</text>
<text x="20.1" y="164.2">3</text>
<text x="25" y="162.9">f</text>
<text x="25" y="165.4">g</text>
<text x="52.6" y="164.2">3</text>
<text x="57.6" y="162.9">f</text>
<text x="57.6" y="165.4">g</text>
<text x="85.1" y="164.2">3</text>
<text x="90.1" y="162.9">f</text>
<text x="90.1" y="165.4">g</text>
<text x="20.1" y="171.7">7</text>
<text x="25" y="172.9">dp</text>
<text x="31.2" y="172.9">COM</text>
<text x="31.2" y="170.4">COM</text>
<text x="40.3" y="171.7">1</text>
<text x="40.3" y="169.2">6</text>
<text x="52.6" y="171.7">7</text>
<text x="57.6" y="172.9">dp</text>
<text x="63.8" y="172.9">COM</text>
<text x="63.8" y="170.4">COM</text>
<text x="72.9" y="171.7">1</text>
<text x="72.9" y="169.2">6</text>
<text x="85.1" y="171.7">7</text>
<text x="90.1" y="172.9">dp</text>
<text x="96.4" y="172.9">COM</text>
<text x="96.4" y="170.4">COM</text>
<text x="105.4" y="171.7">1</text>
<text x="105.4" y="169.2">6</text>
<text x="142.4" y="169.3">1</text>
<text x="157.8" y="169.3">2</text>
<text x="3.9" y="179.6">D</text>
<text x="142.4" y="178.2">3</text>
<text x="157.8" y="178.2">4</text>
<text x="201.9" y="178.3">Title</text>
<text x="291.4" y="179.6">D</text>
<text x="201.9" y="186">Size</text>
<text x="214.6" y="186">Number</text>
<text x="265.5" y="186">Revision</text>
<text x="203.2" y="189.8">A4</text>
<text x="201.9" y="193.6">Date:</text>
<text x="201.9" y="196.1">File:</text>
<text x="213.3" y="193.6">26.12.2018</text>
<text x="213.4" y="196.1">ethernetDevBoard2.SchDoc</text>
<text x="252.8" y="193.6">Sheet 2 of 2</text>
<text x="252.8" y="196.1">Drawn By:</text>
<text x="38.2" y="199.9">1</text>
<text x="111.3" y="199.9">2</text>
<text x="184.5" y="199.9">3</text>
<text x="257.6" y="199.9">4</text>
</g>
<g font-size="2.3" fill="#000080">
<text x="21.9" y="15.6">C20</text>
<text x="28.2" y="16.9">ABMM2-25.000MHZ-E2-T</text>
<text x="144.3" y="14.6">C19</text>
<text x="20.2" y="21.9">22 pF</text>
<text x="53" y="21.1">IC3</text>
<text x="130.4" y="21.8">R13</text>
<text x="144.3" y="21.8">6.8n</text>
<text x="234.1" y="22.1">X5</text>
<text x="238.8" y="21.9">RJ45 Receptacle w/ Magnetics and LEDs</text>
<text x="21.9" y="28.7">C21</text>
<text x="24.3" y="24.9">X6</text>
<text x="130.4" y="24.4">49.9</text>
<text x="230.5" y="26">R14</text>
<text x="235.6" y="26">220</text>
<text x="21.3" y="35.9">22 pF</text>
<text x="130.4" y="34.6">49.9</text>
<text x="130.4" y="32">R16</text>
<text x="144.7" y="34.7">C22</text>
<text x="230.8" y="30.9">R15</text>
<text x="235.6" y="30.9">220</text>
<text x="19.2" y="40">08051A220JAT2A</text>
<text x="19.2" y="42">08051A220JAT2A</text>
<text x="144.7" y="41.8">6.8n</text>
<text x="130.4" y="46.1">R17</text>
<text x="115.4" y="52">12.4k</text>
<text x="115.4" y="50">R18</text>
<text x="130.4" y="48.6">49.9 +3V3</text>
<text x="130.4" y="58.3">R19</text>
<text x="130.4" y="60.8">49.9</text>
<text x="28.4" y="70.9">R21</text>
<text x="231.1" y="68">R20</text>
<text x="28.4" y="73.4">10k</text>
<text x="231.1" y="72.6">10</text>
<text x="257.3" y="75.1">C23</text>
<text x="257.3" y="77.1">C24</text>
<text x="261.8" y="75.1">100n</text>
<text x="261.8" y="77.1">100n</text>
<text x="265.1" y="72">93755-5226</text>
<text x="112.4" y="88.6">10 uF +3V3</text>
<text x="213.1" y="85.8">Ethernet Connector</text>
<text x="112.4" y="91.1">C25</text>
<text x="131.4" y="95.3">C26</text>
<text x="141.5" y="95.3">C27</text>
<text x="209.1" y="91.8">MPU</text>
<text x="251.7" y="91.4">X7</text>
<text x="131.4" y="97.7">100n</text>
<text x="141.5" y="97.7">100n</text>
<text x="213.5" y="96.1">68</text>
<text x="213.5" y="98">68</text>
<text x="213.5" y="100.1">68</text>
<text x="218.5" y="96.1">R22</text>
<text x="218.5" y="98">R23</text>
<text x="218.5" y="100.1">R24</text>
<text x="213.5" y="102.1">68</text>
<text x="213.5" y="104.1">68</text>
<text x="213.5" y="106.1">68</text>
<text x="218.5" y="102.1">R25</text>
<text x="218.5" y="104.1">R26</text>
<text x="218.5" y="106.1">R27</text>
<text x="53" y="110.2">ENC424J600-I/PT</text>
<text x="213.5" y="108.1">68</text>
<text x="213.5" y="110.1">68</text>
<text x="218.5" y="108.1">R28</text>
<text x="218.5" y="110.1">R29</text>
<text x="241.2" y="110.3">IC4</text>
<text x="251.7" y="109.1">825433-5</text>
<text x="71.3" y="119.1">C28</text>
<text x="81.3" y="119.1">C29</text>
<text x="91.4" y="119.1">C30</text>
<text x="100.4" y="119.1">C31</text>
<text x="111.4" y="119.1">C32</text>
<text x="122.4" y="119.1">C33</text>
<text x="71.3" y="121.1">1nF</text>
<text x="81.3" y="121.1">100n</text>
<text x="91.4" y="121.1">1nF</text>
<text x="100.4" y="121.1">100n</text>
<text x="111.4" y="121.1">100n</text>
<text x="122.4" y="121.1">100n</text>
<text x="10.8" y="139.9">Ethernet Controller</text>
<text x="23.2" y="146.6">LED1</text>
<text x="55.8" y="146.6">LED2</text>
<text x="88.3" y="146.6">LED3</text>
<text x="216.5" y="161.8">100n</text>
<text x="216.5" y="159.8">C34</text>
<text x="236.6" y="161.8">100n</text>
<text x="236.6" y="159.8">C35</text>
<text x="241.2" y="158.7">PIC18F25K50-I/SO</text>
<text x="123.5" y="172.6">10k</text>
<text x="123.5" y="170.1">R30</text>
<text x="23.2" y="176.7">HDSP-7803</text>
<text x="55.8" y="176.7">HDSP-7803</text>
<text x="88.3" y="176.7">HDSP-7803</text>
<text x="31.2" y="185.2">2N7002-7-F</text>
<text x="45.5" y="180">Q1</text>
<text x="64.3" y="185.2">2N7002-7-F</text>
<text x="78.1" y="180">Q2</text>
<text x="96.4" y="185.2">2N7002-7-F</text>
<text x="110.6" y="180">Q3</text>
<text x="145.3" y="182">SW1</text>
<text x="145.4" y="184.2">2-1437565-7</text>
<text x="122" y="192">User Button</text>
<text x="274.6" y="188.2">0.1</text>
<text x="9.8" y="194">User LED Display</text>
<text x="266.6" y="196.2">Stefan Gloor</text>
</g>
<g font-size="2.3" fill="#800000">
<text x="151.4" y="16.9">RD2_P</text>
<text x="13.1" y="23">GND</text>
<text x="219.5" y="26.9">LED2_0</text>
<text x="251.2" y="25.7">+3V3</text>
<text x="35.8" y="31">GND</text>
<text x="43.9" y="31.3">/SS 34</text>
<text x="219.2" y="32">LED2_1</text>
<text x="251.2" y="30.7">+3V3</text>
<text x="12.7" y="36">GND</text>
<text x="41.9" y="41.4">MOSI 36</text>
<text x="43.9" y="36.4">SCK37</text>
<text x="133.4" y="40">TD2_P</text>
<text x="151.4" y="37">RD2_N</text>
<text x="245.1" y="37">RD2_N</text>
<text x="245.1" y="39.5">RD2_P</text>
<text x="245.1" y="44.4">TD2_N</text>
<text x="245.1" y="47">TD2_P</text>
<text x="31.6" y="64.3">+3V3</text>
<text x="110.9" y="61.3">GND</text>
<text x="133.4" y="65">TD2_N</text>
<text x="221.9" y="66.5">+3V3</text>
<text x="40.9" y="77.1">INT</text>
<text x="41.9" y="72">MISO 35</text>
<text x="257" y="72.2">GND</text>
<text x="39.9" y="82.2">LED2_0</text>
<text x="39.9" y="84.7">LED2_1</text>
<text x="112.9" y="86.1">GND</text>
<text x="125.8" y="89.5">+3V3</text>
<text x="135.8" y="89.5">+3V3</text>
<text x="246.9" y="86.7">GND</text>
<text x="105.4" y="94.9">VDDOSC</text>
<text x="227.9" y="93.9">+3V3</text>
<text x="235.6" y="93.9">MCLR</text>
<text x="105.4" y="100">VDDRX</text>
<text x="105.4" y="97.5">VDDPLL</text>
<text x="235.6" y="101.5">ICSPDAT</text>
<text x="105.4" y="102.5">VDDTX</text>
<text x="125.9" y="104.8">GND</text>
<text x="135.9" y="104.8">GND</text>
<text x="228.1" y="104.1">GND</text>
<text x="235.6" y="104.1">ICSPCLK</text>
<text x="42.8" y="111.7">GND</text>
<text x="212.5" y="112.9">a</text>
<text x="229.6" y="112.9">dA</text>
<text x="276.6" y="112.9">MISO</text>
<text x="69.3" y="115.1">VDDPLL</text>
<text x="89.3" y="115.1">VDDTX</text>
<text x="108.4" y="115.4">VDDRX</text>
<text x="119.4" y="115.4">VDDOSC</text>
<text x="212.5" y="115.4">b</text>
<text x="212.5" y="118">c</text>
<text x="229.6" y="115.4">dB</text>
<text x="229.6" y="118">dC</text>
<text x="276.6" y="115.4">SCK</text>
<text x="276.6" y="118">INT</text>
<text x="212.5" y="120.5">d</text>
<text x="212.5" y="123.1">e</text>
<text x="212.5" y="125.6">f</text>
<text x="229.6" y="120.5">dD</text>
<text x="229.6" y="123.1">dE</text>
<text x="229.6" y="125.6">dF</text>
<text x="276.6" y="120.5">MOSI</text>
<text x="276.6" y="123.1">/SS</text>
<text x="71.8" y="129.2">GND</text>
<text x="90.8" y="129.2">GND</text>
<text x="105.9" y="129.2">GND</text>
<text x="116.9" y="129.2">GND</text>
<text x="212.5" y="128.1">g</text>
<text x="212.5" y="130.7">dp</text>
<text x="229.6" y="128.1">dG</text>
<text x="229.6" y="130.7">dDP</text>
<text x="273.6" y="128.1">ICSPCLK</text>
<text x="273.6" y="130.7">ICSPDAT</text>
<text x="228.7" y="135.8">digit1</text>
<text x="271.7" y="135.8">MCLR</text>
<text x="224.5" y="143.4">FTDI_RXD 17</text>
<text x="228.7" y="138.3">digit2</text>
<text x="228.7" y="140.8">digit3</text>
<text x="15.2" y="149.1">a</text>
<text x="47.8" y="149.1">a</text>
<text x="80.3" y="149.1">a</text>
<text x="216.9" y="144.6">+3V3</text>
<text x="224.5" y="146">FTDI_TXD 18</text>
<text x="15.2" y="151.6">b</text>
<text x="15.2" y="154.1">c</text>
<text x="47.8" y="151.6">b</text>
<text x="47.8" y="154.1">c</text>
<text x="80.3" y="151.6">b</text>
<text x="80.3" y="154.1">c</text>
<text x="210.9" y="154.6">+3V3</text>
<text x="15.2" y="156.6">d</text>
<text x="15.2" y="159.2">e</text>
<text x="15.2" y="161.7">f</text>
<text x="47.8" y="156.6">d</text>
<text x="47.8" y="159.2">e</text>
<text x="47.8" y="161.7">f</text>
<text x="80.3" y="156.6">d</text>
<text x="80.3" y="159.2">e</text>
<text x="80.3" y="161.7">f</text>
<text x="15.2" y="164.2">g</text>
<text x="47.8" y="164.2">g</text>
<text x="80.3" y="164.2">g</text>
<text x="126.8" y="163.4">+3V3</text>
<text x="15.2" y="171.7">dp</text>
<text x="47.8" y="171.7">dp</text>
<text x="80.3" y="171.7">dp</text>
<text x="211" y="169.9">GND</text>
<text x="231.1" y="169.9">GND</text>
<text x="269.2" y="169.7">GND</text>
<text x="130.4" y="178.2">BUTTON</text>
<text x="135.4" y="174.4">GND</text>
<text x="30.2" y="180.3">digit1</text>
<text x="62.8" y="180.3">digit2</text>
<text x="95.3" y="180.3">digit3</text>
<text x="160.9" y="183.3">GND</text>
<text x="40.8" y="190.5">GND</text>
<text x="73.3" y="190.5">GND</text>
<text x="105.9" y="190.5">GND</text>
</g>
</svg>
